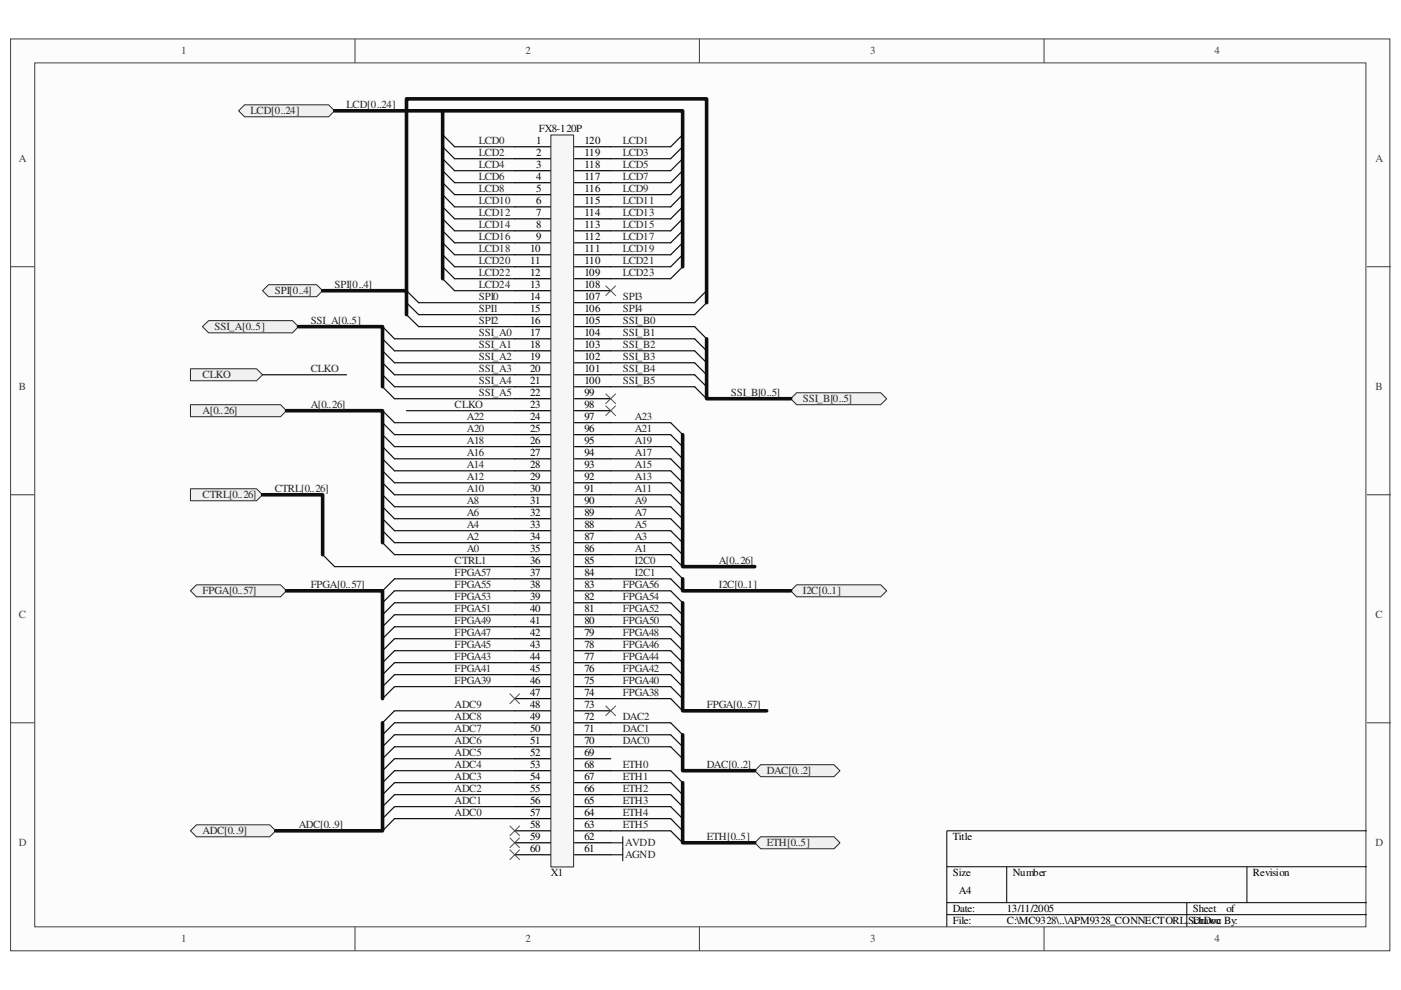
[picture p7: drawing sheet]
<svg xmlns="http://www.w3.org/2000/svg" width="297mm" height="210mm" viewBox="0 0 297 210" stroke-linecap="round" stroke-linejoin="round" font-family="sans-serif">
<path d="M2.3 8.3h292.4v193.3h-292.4z" fill="#fcfcfc"/>
<path d="M2.2 8.3h292.5v193.3h-292.5z" fill="none" stroke="#3f3f3f" stroke-width=".21"/>
<path d="M7.4 13.4h282.2v183.1h-282.2z" fill="#fcfcfc"/>
<g fill="none" stroke="#3f3f3f" stroke-width=".21">
<path d="M7.4 13.3h282.2v183.2h-282.2zM75.3 8.2v5.1M148.3 8.2v5.1M221.4 8.2v5.1M2.2 56.6h5.1M289.8 56.6h5.1M2.2 104.9h5.1M289.8 104.9h5.1M2.2 153.2h5.1M289.8 153.2h5.1M75.3 196.5v5.1M148.3 196.5v5.1"/>
<path d="M221.4 196.5v5.1"/>
</g>
<path d="M289.8 176.1h-89.1v20.4M200.7 183.8h89.1M200.7 191.4h89.1M200.7 193.9h89.1M213.4 183.8v7.6M251.6 191.4v5.1M264.4 183.8v7.6" fill="none" stroke="#000" stroke-width=".21"/>
<g fill="none" stroke="#000" stroke-width=".25">
<path d="M109.1 31.1h7.7M109.1 33.7h7.7M109.1 36.2h7.7M109.1 38.7h7.7M121.8 31.1h7.7M121.8 33.7h7.7M121.8 36.2h7.7M121.8 38.7h7.7M109.1 41.3h7.7M109.1 43.9h7.7M109.1 46.4h7.7M109.1 48.9h7.7"/>
<path d="M109.1 51.5h7.7M109.1 54h7.7M109.1 56.6h7.7M109.1 59.1h7.7M121.8 41.3h7.7M121.8 43.9h7.7M121.8 46.4h7.7M121.8 48.9h7.7M121.8 51.5h7.7M121.8 54h7.7M121.8 56.6h7.7M121.8 59.1h7.7"/>
<path d="M109.1 61.6h7.7M109.1 64.2h7.7M109.1 66.7h7.7M109.1 69.3h7.7M109.1 71.8h7.7M109.1 74.4h7.7M109.1 76.9h7.7M109.1 79.5h7.7M121.8 61.6h7.7M121.8 64.2h7.7M121.8 66.7h7.7M121.8 69.3h7.7"/>
<path d="M121.8 71.8h7.7M121.8 74.4h7.7M121.8 76.9h7.7M121.8 79.5h7.7M109.1 82h7.7M109.1 84.5h7.7M109.1 87.1h7.7M109.1 89.6h7.7M109.1 92.2h7.7M109.1 94.7h7.7M109.1 97.3h7.7M109.1 99.8h7.7"/>
<path d="M121.8 82h7.7M121.8 84.5h7.7M121.8 87.1h7.7M121.8 89.6h7.7M121.8 92.2h7.7M121.8 94.7h7.7M121.8 97.3h7.7M121.8 99.8h7.7M109.1 102.4h7.7M109.1 104.9h7.7M109.1 107.4h7.7M109.1 110h7.7"/>
<path d="M109.1 112.5h7.7M109.1 115.1h7.7M109.1 117.6h7.7M121.8 102.4h7.7M121.8 104.9h7.7M121.8 107.4h7.7M121.8 110h7.7M121.8 112.5h7.7M121.8 115.1h7.7M121.8 117.6h7.7M109.1 120.1h7.7M109.1 122.7h7.7"/>
<path d="M109.1 125.3h7.7M109.1 127.8h7.7M109.1 130.3h7.7M109.1 132.9h7.7M109.1 135.4h7.7M109.1 138h7.7M121.8 120.1h7.7M121.8 122.7h7.7M121.8 125.3h7.7M121.8 127.8h7.7M121.8 130.3h7.7M121.8 132.9h7.7"/>
<path d="M121.8 135.4h7.7M121.8 138h7.7M109.1 140.5h7.7M109.1 143h7.7M109.1 145.6h7.7M109.1 148.1h7.7M109.1 150.7h7.7M109.1 153.2h7.7M109.1 155.8h7.7M109.1 158.3h7.7M121.8 140.5h7.7M121.8 143h7.7"/>
<path d="M121.8 145.6h7.7M121.8 148.1h7.7M121.8 150.7h7.7M121.8 153.2h7.7M121.8 155.8h7.7M121.8 158.3h7.7M109.1 160.9h7.7M109.1 163.4h7.7M109.1 165.9h7.7M109.1 168.5h7.7M109.1 171h7.7M109.1 173.6h7.7"/>
<path d="M109.1 176.1h7.7M109.1 178.7h7.7M121.8 160.9h7.7M121.8 163.4h7.7M121.8 165.9h7.7M121.8 168.5h7.7M121.8 171h7.7M121.8 173.6h7.7M121.8 176.1h7.7M121.8 178.7h7.7M109.1 181.2h7.7M121.8 181.2h7.7"/>
</g>
<path d="M116.8 28.7h4.8v155.1h-4.8z" fill="#f6f6f6"/>
<path d="M116.8 28.6h4.8v155.2h-4.8z" fill="none" stroke="#252525" stroke-width=".21"/>
<path d="M55.7 61.6l1.2-1.2h10.2l1.3 1.2-1.3 1.3h-10.2z" fill-rule="evenodd" fill="#f0f0f0"/>
<path d="M55.7 61.6l1.2-1.2h10.2l1.3 1.2-1.3 1.3h-10.2z" fill="none" stroke="#252525" stroke-width=".21"/>
<path d="M42.9 69.3l1.3-1.3h17.8l1.3 1.3-1.3 1.3h-17.8z" fill-rule="evenodd" fill="#f0f0f0"/>
<path d="M42.9 69.3l1.3-1.3h17.8l1.3 1.3-1.3 1.3h-17.8z" fill="none" stroke="#252525" stroke-width=".21"/>
<path d="M50.6 23.5l1.3-1.3h17.8l1.2 1.3-1.2 1.3h-17.8z" fill-rule="evenodd" fill="#f0f0f0"/>
<path d="M50.6 23.5l1.3-1.3h17.8l1.2 1.3-1.2 1.3h-17.8z" fill="none" stroke="#252525" stroke-width=".21"/>
<path d="M167.6 84.5l1.3-1.2h17.8l1.3 1.2-1.3 1.3h-17.8z" fill-rule="evenodd" fill="#f0f0f0"/>
<path d="M167.6 84.5l1.3-1.2h17.8l1.3 1.2-1.3 1.3h-17.8z" fill="none" stroke="#252525" stroke-width=".21"/>
<path d="M40.4 85.8h19.1l1.2 1.3-1.2 1.2h-19.1z" fill-rule="evenodd" fill="#f0f0f0"/>
<path d="M40.4 85.8h19.1l1.2 1.3-1.2 1.2h-19.1z" fill="none" stroke="#252525" stroke-width=".21"/>
<path d="M70.9 23.5h22.9v35.6M93.8 23.5h50.9v33.1M63.3 69.3h17.8v12.7M68.4 61.6h17.8v5.1M86.2 61.6v-40.6h63.6v43.2M149.8 71.8v12.7h17.8M60.7 87.1h20.4v28M144.7 92.2v27.9h15.3" fill="none" stroke="#0e0e0e" stroke-width=".76"/>
<g fill="none" stroke="#0e0e0e" stroke-width=".25">
<path d="M93.8 28.6l2.6 2.5h12.7M93.8 31.1l2.6 2.6h12.7M93.8 33.7l2.6 2.5h12.7M93.8 36.2l2.6 2.5h12.7M93.8 38.7l2.6 2.6h12.7M144.7 28.6l-2.5 2.5h-12.7M144.7 31.1l-2.5 2.6h-12.7M144.7 33.7l-2.5 2.5h-12.7M144.7 36.2l-2.5 2.5h-12.7M144.7 38.7l-2.5 2.6h-12.7M93.8 41.3l2.6 2.6h12.7M93.8 43.9l2.6 2.5h12.7"/>
<path d="M93.8 46.4l2.6 2.5h12.7M93.8 48.9l2.6 2.6h12.7M93.8 51.5l2.6 2.5h12.7M93.8 54l2.6 2.6h12.7M93.8 56.6l2.6 2.5h12.7M93.8 59.1l2.6 2.5h12.7M144.7 41.3l-2.5 2.6h-12.7M144.7 43.9l-2.5 2.5h-12.7M144.7 46.4l-2.5 2.5h-12.7M144.7 48.9l-2.5 2.6h-12.7M144.7 51.5l-2.5 2.5h-12.7M144.7 54l-2.5 2.6h-12.7"/>
<path d="M144.7 56.6l-2.5 2.5h-12.7M81.1 69.3l2.5 2.5h25.5M81.1 71.8l2.5 2.6h25.5M81.1 74.4l2.5 2.5h25.5M81.1 76.9l2.5 2.6h25.5M81.1 79.5l2.5 2.5h25.5M86.2 61.6l2.6 2.6h20.3M86.2 64.2l2.6 2.5h20.3M86.2 66.7l2.6 2.6h20.3M129.5 69.3h17.8l2.5 2.5M129.5 71.8h17.8l2.5 2.6M129.5 74.4h17.8l2.5 2.5"/>
<path d="M129.5 76.9h17.8l2.5 2.6M129.5 79.5h17.8l2.5 2.5M149.8 64.2l-2.5 2.5h-17.8M149.8 61.6l-2.5 2.6h-17.8M81.1 82l2.5 2.5h25.5M81.1 87.1l2.5 2.5h25.5M81.1 89.6l2.5 2.6h25.5M81.1 92.2l2.5 2.5h25.5M81.1 94.7l2.5 2.6h25.5M81.1 97.3l2.5 2.5h25.5M81.1 99.8l2.5 2.6h25.5M129.5 82h17.8l2.5 2.5"/>
<path d="M129.5 89.6h12.7l2.5 2.6M129.5 92.2h12.7l2.5 2.5M129.5 94.7h12.7l2.5 2.6M129.5 97.3h12.7l2.5 2.5M129.5 99.8h12.7l2.5 2.6M81.1 110l2.5 2.5h25.5M81.1 112.5l2.5 2.6h25.5M81.1 115.1l2.5 2.5h25.5M81.1 102.4l2.5 2.5h25.5M81.1 104.9l2.5 2.5h25.5M81.1 107.4l2.5 2.6h25.5M129.5 112.5h12.7l2.5 2.6"/>
<path d="M129.5 117.6h12.7l2.5 2.5M129.5 102.4h12.7l2.5 2.5M129.5 104.9h12.7l2.5 2.5M129.5 107.4h12.7l2.5 2.6M129.5 110h12.7l2.5 2.5"/>
</g>
<path d="M40.4 125.3l1.3-1.3h17.8l1.2 1.3-1.2 1.2h-17.8z" fill-rule="evenodd" fill="#f0f0f0"/>
<path d="M40.4 125.3l1.3-1.3h17.8l1.2 1.3-1.2 1.2h-17.8z" fill="none" stroke="#252525" stroke-width=".21"/>
<g fill="none" stroke="#0e0e0e" stroke-width=".25">
<path d="M83.6 122.7h25.5M83.6 125.3h25.5M83.6 127.8h25.5M83.6 130.3h25.5M83.6 132.9h25.5M83.6 135.4h25.5M83.6 138h25.5M129.5 132.9h12.7l2.5 2.5M129.5 135.4h12.7l2.5 2.6M129.5 138h12.7l2.5 2.5M142.2 125.3l2.5 2.5M142.2 127.8l2.5 2.5"/>
<path d="M142.2 130.3l2.5 2.6M83.6 140.5h25.5M83.6 143h25.5M83.6 145.6h25.5M129.5 140.5h12.7l2.5 2.5M129.5 143h12.7l2.5 2.6M129.5 145.6h12.7l2.5 2.5M129.5 148.1h12.7l2.5 2.6"/>
</g>
<path d="M60.7 125.3h20.4v22.8M144.7 127.8v22.9h17.9" fill="none" stroke="#0e0e0e" stroke-width=".76"/>
<path d="M160 178.7l1.3-1.3h15.5l1.3 1.3-1.3 1.3h-15.5z" fill-rule="evenodd" fill="#f0f0f0"/>
<path d="M160 178.7l1.3-1.3h15.5l1.3 1.3-1.3 1.3h-15.5z" fill="none" stroke="#252525" stroke-width=".21"/>
<path d="M160 163.4l1.3-1.3h15.5l1.3 1.3-1.3 1.3h-15.5z" fill-rule="evenodd" fill="#f0f0f0"/>
<path d="M160 163.4l1.3-1.3h15.5l1.3 1.3-1.3 1.3h-15.5z" fill="none" stroke="#252525" stroke-width=".21"/>
<path d="M40.4 176.1l1.3-1.2h15.5l1.3 1.2-1.3 1.3h-15.5z" fill-rule="evenodd" fill="#f0f0f0"/>
<path d="M40.4 176.1l1.3-1.2h15.5l1.3 1.2-1.3 1.3h-15.5z" fill="none" stroke="#252525" stroke-width=".21"/>
<g fill="none" stroke="#0e0e0e" stroke-width=".25">
<path d="M129.5 115.1h12.7l2.5 2.5M83.6 122.7l-2.5 2.6M83.6 125.3l-2.5 2.5M83.6 127.8l-2.5 2.5M83.6 130.3l-2.5 2.6M83.6 132.9l-2.5 2.5M83.6 135.4l-2.5 2.6M83.6 138l-2.5 2.5M129.5 125.3h12.7M129.5 127.8h12.7M129.5 130.3h12.7M83.6 140.5l-2.5 2.5"/>
<path d="M83.6 143l-2.5 2.6M83.6 145.6l-2.5 2.5M109.1 150.7h-25.5l-2.5 2.5M109.1 153.2h-25.5l-2.5 2.6M109.1 155.8h-25.5l-2.5 2.5M109.1 158.3h-25.5l-2.5 2.6M129.5 153.2h12.7l2.5 2.6M129.5 155.8h12.7l2.5 2.5M129.5 158.3h12.7l2.5 2.6M109.1 160.9h-25.5l-2.5 2.5M109.1 163.4h-25.5l-2.5 2.5M109.1 165.9h-25.5l-2.5 2.6"/>
<path d="M109.1 168.5h-25.5l-2.5 2.5M109.1 171h-25.5l-2.5 2.6M109.1 173.6h-25.5l-2.5 2.5M129.5 163.4h12.7l2.5 2.5M129.5 165.9h12.7l2.5 2.6M129.5 168.5h12.7l2.5 2.5M129.5 171h12.7l2.5 2.6M129.5 173.6h12.7l2.5 2.5M129.5 176.1h12.7l2.5 2.6"/>
</g>
<path d="M129.5 178.7h2.5M132 177.4v5.1M129.5 181.2h2.5" fill="none" stroke="#252525" stroke-width=".25"/>
<path d="M81.1 153.2v22.9h-22.6M144.7 155.8v7.6h15.3M144.7 165.9v12.8h15.3" fill="none" stroke="#0e0e0e" stroke-width=".76"/>
<g fill="none" stroke="#4c4c4c" stroke-width=".21">
<path d="M128.4 60.6l2.1 2.1M130.5 60.6l-2.1 2.1M128.4 83.5l2.1 2.1M128.4 86.1l2.1 2M130.5 83.5l-2.1 2.1M130.5 86.1l-2.1 2M108.1 147.1l2 2.1M110.1 147.1l-2 2.1M128.4 149.7l2.1 2M130.5 149.7l-2.1 2M108.1 175.1l2 2.1M108.1 177.7l2 2"/>
<path d="M110.1 175.1l-2 2.1M110.1 177.7l-2 2M108.1 180.2l2 2M110.1 180.2l-2 2"/>
</g>
<path d="M167.6 125.3l1.3-1.3h17.8l1.3 1.3-1.3 1.2h-17.8z" fill-rule="evenodd" fill="#f0f0f0"/>
<path d="M167.6 125.3l1.3-1.3h17.8l1.3 1.3-1.3 1.2h-17.8z" fill="none" stroke="#252525" stroke-width=".21"/>
<path d="M129.5 120.1h12.7l2.5 2.6M129.5 122.7h12.7l2.5 2.6" fill="none" stroke="#0e0e0e" stroke-width=".25"/>
<path d="M144.7 122.7v2.6h22.9" fill="none" stroke="#0e0e0e" stroke-width=".76"/>
<path d="M40.4 103.6h14l1.3 1.3-1.3 1.3h-14z" fill-rule="evenodd" fill="#f0f0f0"/>
<path d="M40.4 103.6h14l1.3 1.3-1.3 1.3h-14z" fill="none" stroke="#252525" stroke-width=".21"/>
<path d="M55.7 104.9h12.7v12.7" fill="none" stroke="#0e0e0e" stroke-width=".76"/>
<path d="M68.4 117.6l2.5 2.5h38.2" fill="none" stroke="#0e0e0e" stroke-width=".25"/>
<path d="M40.4 78.2h14l1.3 1.3-1.3 1.2h-14z" fill-rule="evenodd" fill="#f0f0f0"/>
<path d="M40.4 78.2h14l1.3 1.3-1.3 1.2h-14z" fill="none" stroke="#252525" stroke-width=".21"/>
<path d="M55.7 79.5h17.8M86.2 87.1h22.9" fill="none" stroke="#0e0e0e" stroke-width=".25"/>
<g font-size="2.3" fill="#3f3f3f">
<text x="38.4" y="11.5">1</text>
<text x="111.4" y="11.5">2</text>
<text x="184.5" y="11.5">3</text>
<text x="257.5" y="11.5">4</text>
<text x="4" y="34.4">A</text>
<text x="291.6" y="34.4">A</text>
<text x="4" y="82.7">B</text>
<text x="291.6" y="82.7">B</text>
<text x="4" y="131.1">C</text>
<text x="291.6" y="131.1">C</text>
<text x="4" y="179.4">D</text>
<text x="291.6" y="179.4">D</text>
<text x="38.4" y="199.8">1</text>
<text x="111.4" y="199.8">2</text>
<text x="184.5" y="199.8">3</text>
<text x="257.5" y="199.8">4</text>
</g>
<g font-size="2.3" fill="#252525">
<text x="73.5" y="22.9">LCD[0..24]</text>
<text x="53.1" y="24.2">LCD[0..24]</text>
<text x="101.5" y="30.6">LCD0</text>
<text x="101.5" y="33.1">LCD2</text>
<text x="101.5" y="35.7">LCD4</text>
<text x="132" y="30.6">LCD1</text>
<text x="132" y="33.1">LCD3</text>
<text x="132" y="35.7">LCD5</text>
<text x="101.5" y="38.2">LCD6</text>
<text x="101.5" y="40.8">LCD8</text>
<text x="132" y="38.2">LCD7</text>
<text x="132" y="40.8">LCD9</text>
<text x="101.5" y="45.8">LCD12</text>
<text x="101.5" y="43.3">LCD10</text>
<text x="132" y="45.8">LCD13</text>
<text x="132" y="43.3">LCD11</text>
<text x="101.5" y="53.5">LCD18</text>
<text x="101.5" y="50.9">LCD16</text>
<text x="101.5" y="48.4">LCD14</text>
<text x="132" y="53.5">LCD19</text>
<text x="132" y="50.9">LCD17</text>
<text x="132" y="48.4">LCD15</text>
<text x="101.5" y="58.6">LCD22</text>
<text x="101.5" y="56">LCD20</text>
<text x="132" y="58.6">LCD23</text>
<text x="132" y="56">LCD21</text>
<text x="58.2" y="62.4">SPI[0..4]</text>
<text x="70.9" y="61.1">SPI[0..4]</text>
<text x="101.5" y="61.1">LCD24</text>
<text x="101.5" y="63.7">SPI0</text>
<text x="132" y="63.7">SPI3</text>
<text x="45.5" y="70">SSI_A[0..5]</text>
<text x="65.9" y="68.7">SSI_A[0..5]</text>
<text x="101.5" y="71.3">SSI_A0</text>
<text x="101.5" y="66.2">SPI1</text>
<text x="101.5" y="68.7">SPI2</text>
<text x="132" y="71.3">SSI_B1</text>
<text x="132" y="68.7">SSI_B0</text>
<text x="132" y="66.2">SPI4</text>
<text x="101.5" y="73.8">SSI_A1</text>
<text x="101.5" y="76.4">SSI_A2</text>
<text x="132" y="73.8">SSI_B2</text>
<text x="132" y="76.4">SSI_B3</text>
<text x="43" y="80.2">CLKO</text>
<text x="65.9" y="78.9">CLKO</text>
<text x="101.5" y="78.9">SSI_A3</text>
<text x="101.5" y="81.4">SSI_A4</text>
<text x="101.5" y="84">SSI_A5</text>
<text x="132" y="78.9">SSI_B4</text>
<text x="132" y="81.4">SSI_B5</text>
<text x="154.9" y="84">SSI_B[0..5]</text>
<text x="43" y="87.8">A[0..26]</text>
<text x="65.9" y="86.6">A[0..26]</text>
<text x="96.4" y="86.6">CLKO</text>
<text x="99" y="89.1">A22</text>
<text x="134.6" y="89.1">A23</text>
<text x="170.2" y="85.3">SSI_B[0..5]</text>
<text x="99" y="94.2">A18</text>
<text x="99" y="91.7">A20</text>
<text x="134.6" y="94.2">A19</text>
<text x="134.6" y="91.7">A21</text>
<text x="99" y="101.8">A12</text>
<text x="99" y="99.3">A14</text>
<text x="99" y="96.7">A16</text>
<text x="134.6" y="101.8">A13</text>
<text x="134.6" y="99.3">A15</text>
<text x="134.6" y="96.7">A17</text>
<text x="43" y="105.6">CTRL[0..26]</text>
<text x="58.2" y="104.4">CTRL[0..26]</text>
<text x="99" y="106.9">A8</text>
<text x="99" y="104.4">A10</text>
<text x="134.6" y="106.9">A9</text>
<text x="134.6" y="104.4">A11</text>
<text x="99" y="112">A4</text>
<text x="99" y="109.4">A6</text>
<text x="134.6" y="112">A5</text>
<text x="134.6" y="109.4">A7</text>
<text x="96.4" y="119.6">CTRL1</text>
<text x="99" y="117.1">A0</text>
<text x="99" y="114.6">A2</text>
<text x="134.6" y="119.6">I2C0</text>
<text x="134.6" y="117.1">A1</text>
<text x="134.6" y="114.6">A3</text>
<text x="152.4" y="119.6">A[0..26]</text>
<text x="43" y="126">FPGA[0..57]</text>
<text x="65.9" y="124.7">FPGA[0..57]</text>
<text x="96.4" y="122.2">FPGA57</text>
<text x="96.4" y="124.7">FPGA55</text>
<text x="132" y="124.7">FPGA56</text>
<text x="134.6" y="122.2">I2C1</text>
<text x="152.4" y="124.7">I2C[0..1]</text>
<text x="170.2" y="126">I2C[0..1]</text>
<text x="96.4" y="127.3">FPGA53</text>
<text x="96.4" y="129.8">FPGA51</text>
<text x="132" y="127.3">FPGA54</text>
<text x="132" y="129.8">FPGA52</text>
<text x="96.4" y="132.3">FPGA49</text>
<text x="96.4" y="134.9">FPGA47</text>
<text x="96.4" y="137.5">FPGA45</text>
<text x="132" y="132.3">FPGA50</text>
<text x="132" y="134.9">FPGA48</text>
<text x="132" y="137.5">FPGA46</text>
<text x="96.4" y="140">FPGA43</text>
<text x="96.4" y="142.5">FPGA41</text>
<text x="132" y="140">FPGA44</text>
<text x="132" y="142.5">FPGA42</text>
<text x="96.4" y="145.1">FPGA39</text>
<text x="132" y="145.1">FPGA40</text>
<text x="132" y="147.6">FPGA38</text>
<text x="96.4" y="155.2">ADC7</text>
<text x="96.4" y="152.7">ADC8</text>
<text x="96.4" y="150.2">ADC9</text>
<text x="132" y="155.2">DAC1</text>
<text x="132" y="152.7">DAC2</text>
<text x="149.9" y="150.2">FPGA[0..57]</text>
<text x="96.4" y="160.3">ADC5</text>
<text x="96.4" y="157.8">ADC6</text>
<text x="132" y="157.8">DAC0</text>
<text x="96.4" y="168">ADC2</text>
<text x="96.4" y="165.4">ADC3</text>
<text x="96.4" y="162.9">ADC4</text>
<text x="132" y="168">ETH2</text>
<text x="132" y="162.9">ETH0</text>
<text x="132" y="165.4">ETH1</text>
<text x="149.9" y="162.9">DAC[0..2]</text>
<text x="162.6" y="164.2">DAC[0..2]</text>
<text x="96.4" y="173.1">ADC0</text>
<text x="96.4" y="170.5">ADC1</text>
<text x="132" y="170.5">ETH3</text>
<text x="132" y="173.1">ETH4</text>
<text x="43" y="176.9">ADC[0..9]</text>
<text x="63.3" y="175.6">ADC[0..9]</text>
<text x="132" y="175.6">ETH5</text>
<text x="132.5" y="179.4">AVDD</text>
<text x="149.9" y="178.1">ETH[0..5]</text>
<text x="162.6" y="179.4">ETH[0..5]</text>
<text x="132.5" y="181.9">AGND</text>
</g>
<g font-size="2.3" fill="#0e0e0e">
<text x="114.2" y="28">FX8-120P</text>
<text x="116.8" y="185.8">X1</text>
</g>
<g font-size="2.3">
<text x="113.7" y="30.6">1</text>
<text x="113.7" y="33.1">2</text>
<text x="113.7" y="35.7">3</text>
<text x="123.9" y="35.7">118</text>
<text x="123.9" y="33.1">119</text>
<text x="123.9" y="30.6">120</text>
<text x="113.7" y="38.2">4</text>
<text x="113.7" y="40.8">5</text>
<text x="123.9" y="40.8">116</text>
<text x="123.9" y="38.2">117</text>
<text x="113.7" y="43.3">6</text>
<text x="113.7" y="45.8">7</text>
<text x="123.9" y="45.8">114</text>
<text x="123.9" y="43.3">115</text>
<text x="112.4" y="53.5">10</text>
<text x="113.7" y="48.4">8</text>
<text x="113.7" y="50.9">9</text>
<text x="123.9" y="53.5">111</text>
<text x="123.9" y="50.9">112</text>
<text x="123.9" y="48.4">113</text>
<text x="112.4" y="56">11</text>
<text x="112.4" y="58.6">12</text>
<text x="123.9" y="58.6">109</text>
<text x="123.9" y="56">110</text>
<text x="112.4" y="61.1">13</text>
<text x="112.4" y="63.7">14</text>
<text x="123.9" y="63.7">107</text>
<text x="123.9" y="61.1">108</text>
<text x="112.4" y="66.2">15</text>
<text x="112.4" y="68.7">16</text>
<text x="112.4" y="71.3">17</text>
<text x="123.9" y="71.3">104</text>
<text x="123.9" y="68.7">105</text>
<text x="123.9" y="66.2">106</text>
<text x="112.4" y="73.8">18</text>
<text x="112.4" y="76.4">19</text>
<text x="123.9" y="76.4">102</text>
<text x="123.9" y="73.8">103</text>
<text x="112.4" y="78.9">20</text>
<text x="112.4" y="81.4">21</text>
<text x="112.4" y="84">22</text>
<text x="123.9" y="84">99</text>
<text x="123.9" y="81.4">100</text>
<text x="123.9" y="78.9">101</text>
<text x="112.4" y="86.6">23</text>
<text x="112.4" y="89.1">24</text>
<text x="123.9" y="89.1">97</text>
<text x="123.9" y="86.6">98</text>
<text x="112.4" y="91.7">25</text>
<text x="112.4" y="94.2">26</text>
<text x="123.9" y="94.2">95</text>
<text x="123.9" y="91.7">96</text>
<text x="112.4" y="96.7">27</text>
<text x="112.4" y="99.3">28</text>
<text x="112.4" y="101.8">29</text>
<text x="123.9" y="101.8">92</text>
<text x="123.9" y="99.3">93</text>
<text x="123.9" y="96.7">94</text>
<text x="112.4" y="104.4">30</text>
<text x="112.4" y="106.9">31</text>
<text x="123.9" y="106.9">90</text>
<text x="123.9" y="104.4">91</text>
<text x="112.4" y="109.4">32</text>
<text x="112.4" y="112">33</text>
<text x="123.9" y="112">88</text>
<text x="123.9" y="109.4">89</text>
<text x="112.4" y="114.6">34</text>
<text x="112.4" y="117.1">35</text>
<text x="112.4" y="119.6">36</text>
<text x="123.9" y="119.6">85</text>
<text x="123.9" y="117.1">86</text>
<text x="123.9" y="114.6">87</text>
<text x="112.4" y="122.2">37</text>
<text x="112.4" y="124.7">38</text>
<text x="123.9" y="124.7">83</text>
<text x="123.9" y="122.2">84</text>
<text x="112.4" y="127.3">39</text>
<text x="112.4" y="129.8">40</text>
<text x="123.9" y="129.8">81</text>
<text x="123.9" y="127.3">82</text>
<text x="112.4" y="132.3">41</text>
<text x="112.4" y="134.9">42</text>
<text x="112.4" y="137.5">43</text>
<text x="123.9" y="137.5">78</text>
<text x="123.9" y="134.9">79</text>
<text x="123.9" y="132.3">80</text>
<text x="112.4" y="140">44</text>
<text x="112.4" y="142.5">45</text>
<text x="123.9" y="142.5">76</text>
<text x="123.9" y="140">77</text>
<text x="112.4" y="145.1">46</text>
<text x="112.4" y="147.6">47</text>
<text x="123.9" y="147.6">74</text>
<text x="123.9" y="145.1">75</text>
<text x="112.4" y="150.2">48</text>
<text x="112.4" y="152.7">49</text>
<text x="112.4" y="155.2">50</text>
<text x="123.9" y="155.2">71</text>
<text x="123.9" y="152.7">72</text>
<text x="123.9" y="150.2">73</text>
<text x="112.4" y="157.8">51</text>
<text x="112.4" y="160.3">52</text>
<text x="123.9" y="160.3">69</text>
<text x="123.9" y="157.8">70</text>
<text x="112.4" y="162.9">53</text>
<text x="112.4" y="165.4">54</text>
<text x="112.4" y="168">55</text>
<text x="123.9" y="168">66</text>
<text x="123.9" y="165.4">67</text>
<text x="123.9" y="162.9">68</text>
<text x="112.4" y="170.5">56</text>
<text x="112.4" y="173.1">57</text>
<text x="123.9" y="173.1">64</text>
<text x="123.9" y="170.5">65</text>
<text x="112.4" y="175.6">58</text>
<text x="112.4" y="178.1">59</text>
<text x="123.9" y="178.1">62</text>
<text x="123.9" y="175.6">63</text>
<text x="202" y="178.1">Title</text>
<text x="112.4" y="180.7">60</text>
<text x="123.9" y="180.7">61</text>
<text x="202" y="185.8">Size</text>
<text x="214.8" y="185.8">Number</text>
<text x="265.6" y="185.8">Revision</text>
<text x="203.3" y="189.6">A4</text>
<text x="202" y="196">File:</text>
<text x="202" y="193.4">Date:</text>
<text x="213.5" y="196">C:\MC9328\..\APM9328_CONNECTORL.</text>
<text x="213.5" y="193.4">13/11/2005</text>
<text x="251.9" y="196">SDrawc By:</text>
<text x="252.9" y="193.4">Sheet</text>
<text x="253.2" y="196">chDon</text>
<text x="260.1" y="193.4">of</text>
</g>
</svg>
